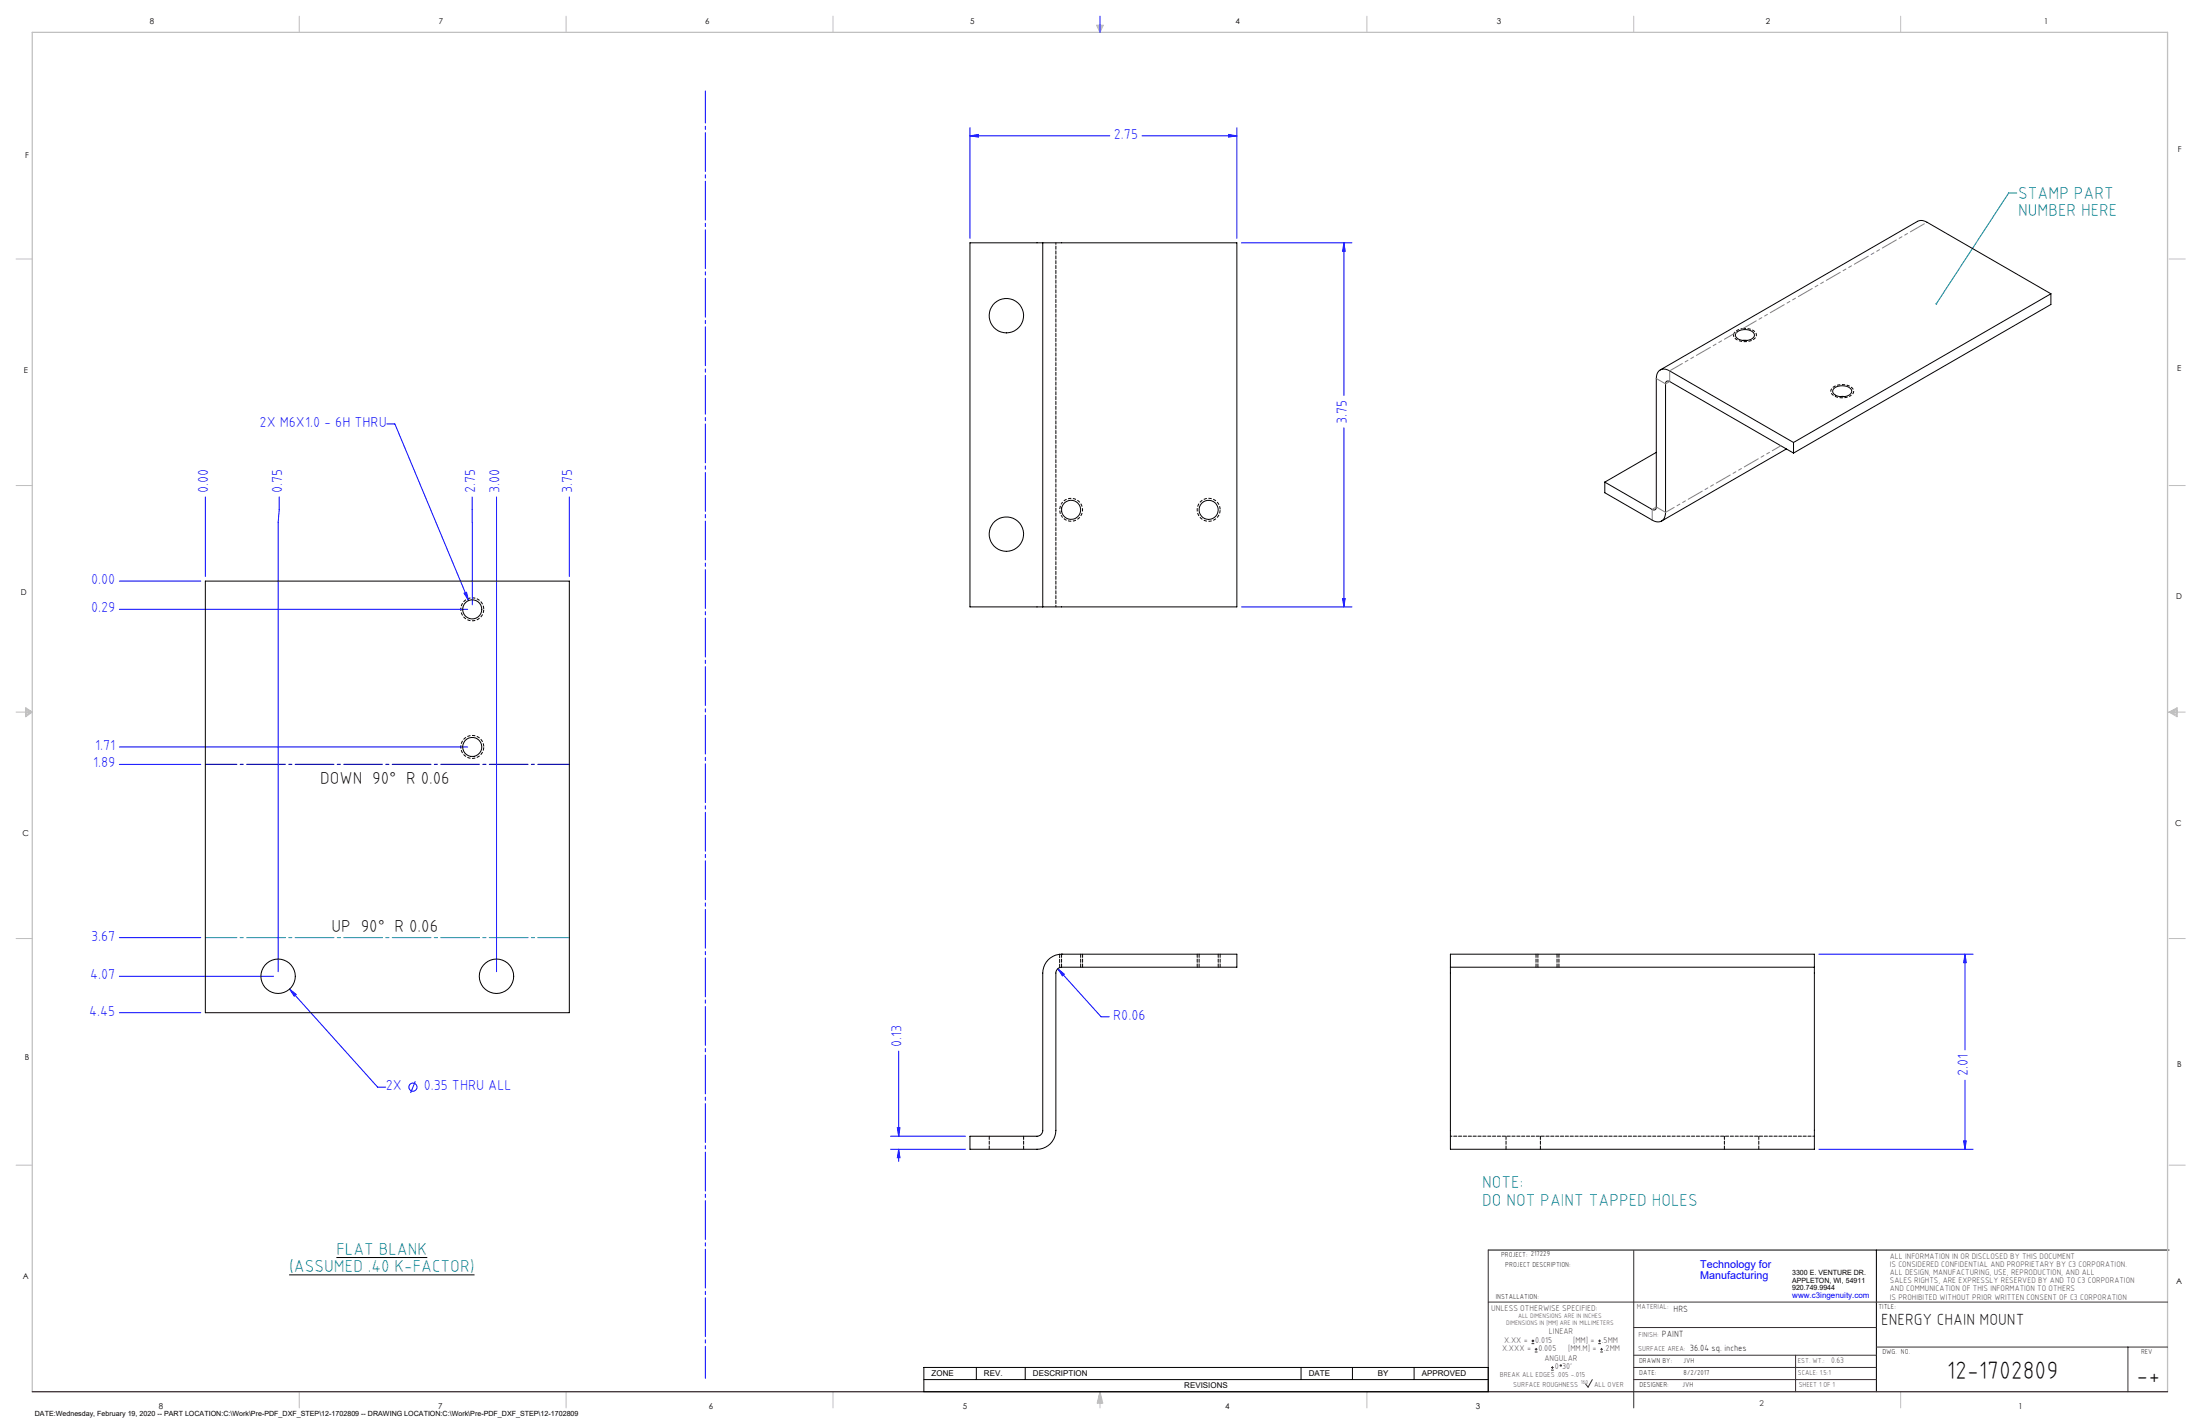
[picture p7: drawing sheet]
<svg xmlns="http://www.w3.org/2000/svg" width="864mm" height="559mm" viewBox="0 0 864 559" stroke-linecap="round" stroke-linejoin="round" font-family="sans-serif">
<path d="M132 493.5h35.7M584.2 490.5h267.3M736.6 490.5v55.6M113.5 500.3h72.8M362.7 536.6h221.5v9.5h-221.5zM383.3 536.6v4.8M402.4 536.6v4.8M510.7 536.6v4.8M530.9 536.6v4.8M555.1 536.6v4.8M362.7 541.4h221.5" fill="none" stroke="#000" stroke-width=".39"/>
<g fill="none" stroke="#c0c0c0" stroke-width=".39">
<path d="M117.5 6.4v6.3M222.2 6.4v6.3M327 6.4v6.3M430.4 9.9h2.7l-1.3 2.8zM430.9 9.9l.9 2.8M431.2 9.9l.6 2.8M432.1 9.9l-.3 2.8M432.6 9.9l-.8 2.8M536.6 6.4v6.3M641.3 6.4v6.3M746.1 6.4v6.3M6.3 101.6h6.4"/>
<path d="M851.5 101.6h6.3M6.3 190.5h6.4M851.5 190.5h6.3M6.3 279.4h6.4M10.1 277.7l2.6 1.7-2.6 1.9zM10.1 278.2l2.6 1.2M10.1 278.8l2.6 .6M12.7 279.4l-2.6 1.2M12.7 279.4l-2.6 .5M851.5 279.4h6.3M851.5 279.4l3.1 .5M851.5 279.4l3.1 1.2"/>
<path d="M851.5 279.4l3.1-1.7v3.6zM854.6 278.8l-3.1 .6M854.6 278.2l-3.1 1.2M6.3 368.3h6.4M851.5 368.3h6.3M6.3 457.2h6.4M851.5 457.2h6.3M117.5 546.1v6.4M222.2 546.1v6.4M327 546.1v6.4M431.8 546.1v6.4M431.8 546.1l1.1 4.5h-2.2z"/>
<path d="M431.8 546.1l.6 4.5M431.8 546.1l-.9 4.5M431.8 546.1l-.4 4.5M431.8 546.1l.3 4.5M536.6 546.1v6.4M746.1 546.1v6.4"/>
</g>
<path d="M12.7 546.1v-533.4h838.2v533.4" fill="none" stroke="#c0c0c0" stroke-width=".5"/>
<g fill="none" stroke="#00f" stroke-width=".39">
<path d="M431.8 6.4v6.3M380.8 53.3l3.3-.5v1zM380.8 50.1v43.4M380.8 53.3h54.8M448.3 53.3h37.2M482.2 52.8l3.3 .5-3.3 .5zM485.5 50.1v43.4M487.3 95.3h43.4M527.5 95.3l.5 3.3h-1zM527.5 95.3v59.9M151.8 166.4h3.2l28.9 69.3M527.5 167.9v70.3"/>
<path d="M80.6 195v31.2M109.6 195v5l-.4 5v176.3M185.3 195l.1 42.3M194.9 195v186.3M223.5 195v31.2M46.8 228h32M46.8 239.1h136.8M182.2 232.8l.9-.4 .8 3.3zM487.3 238.2h43.4M527 234.9h1l-.5 3.3zM46.8 300h32M46.8 293.1h136.8"/>
<path d="M46.8 367.9h32M714 374.4h60.5M771.3 374.4l.5 3.4h-1zM771.3 374.4v37.6M46.8 383.1h60.6M46.8 397.4h32M113.7 388.1l2.6 2.1-.8 .7zM113.7 388.1l34.5 38.5h3.2M415.2 380.2l2.6 2.1-.7 .6zM415.2 380.2l17 18.8h3.2M352.8 412.5v33.4M163 424.4l-1.8 4.5"/>
<path d="M771.3 423.9v27.1M349.6 451h29.4M349.6 445.9h29.4M352.2 442.6h1.1l-.5 3.3zM352.8 451l.5 3.3h-1.1zM352.8 451v4.8M714 451h60.5M770.8 447.7h1l-.5 3.3z"/>
<circle cx="162.1" cy="426.6" r="1.59"/>
</g>
<path d="M584.2 490.5v55.6M641.3 490.7v61.8M584.2 511h266.7M641.3 520.9h95.3M641.3 531.8h95.3M641.3 536.6h95.3M704.8 531.8v14.3M736.6 528.6h114.3M835.3 528.6v17.5M625.1 541.4l-1.7 2.9-1-1.2M641.3 541.4h95.3" fill="none" stroke="#382c30" stroke-width=".39"/>
<path d="M12.7 546.1h838.2" fill="none" stroke="#382c30" stroke-width=".5"/>
<path d="M479 200.1a4.5 4.5 0 0 0-6.7-4 4.5 4.5 0 0 0-.3 7.7 4.5 4.5 0 0 0 6.9-3.4l.1-.3M189.9 239.1a4.5 4.5 0 0 1-6.7 4 4.5 4.5 0 0 1-.2-7.8 4.5 4.5 0 0 1 6.9 3.5v.3M189.9 293.1a4.5 4.5 0 0 1-6.7 4 4.5 4.5 0 0 1-.2-7.8 4.5 4.5 0 0 1 6.9 3.5v.3" fill="none" stroke="#000" stroke-width=".39" stroke-dasharray="1.3 .6" stroke-dashoffset="-.2" stroke-linecap="butt"/>
<path d="M726.3 155.4a6.1 6.1 0 0 1-7.5-1.2 2.26 2.26 0 0 1 1.9-2.9 6 6 0 0 1 6.8 1.5 1.9 1.9 0 0 1-1.2 2.6M416.8 197.5a4.5 4.5 0 0 1 6.6-.8 4.5 4.5 0 0 1 0 6.7 4.5 4.5 0 0 1-6.6-.8" fill="none" stroke="#000" stroke-width=".39" stroke-dasharray="1.3 .6" stroke-dashoffset=".7" stroke-linecap="butt"/>
<path d="M416.8 202.6a4.5 4.5 0 0 1 0-5.1" fill="none" stroke="#000" stroke-width=".39" stroke-dasharray="1.3 .6" stroke-dashoffset=".8" stroke-linecap="butt"/>
<path d="M684.2 128.9a4.5 4.5 0 0 1 5.3 2.4 3.9 3.9 0 0 1-4.8 2.8l-1.8-.3a2.53 2.53 0 0 1-2.4-2.8" fill="none" stroke="#000" stroke-width=".39" stroke-dasharray="1.3 .6" stroke-dashoffset=".1" stroke-linecap="butt"/>
<path d="M680.5 131a4.4 4.4 0 0 1 3.7-2.1" fill="none" stroke="#000" stroke-width=".39" stroke-dasharray="1.3 .6" stroke-dashoffset=".3" stroke-linecap="butt"/>
<path d="M416 374.4v.1M425 379.5v-5.1M470 374.4v5.1M479 379.5v-5.1M603 374.4v5.1M612 379.5v-5.1" fill="none" stroke="#000" stroke-width=".39" stroke-dasharray="1.3 .6"/>
<path d="M416 374.5v5.2" fill="none" stroke="#000" stroke-width=".39" stroke-dasharray="1.3 .6" stroke-dashoffset="-.1"/>
<path d="M791.7 75.7h-3.2l-28.4 43.5" fill="none" stroke="#008080" stroke-width=".39"/>
<path d="M80.6 299.9h142.9" fill="none" stroke="#0000a0" stroke-width=".39" stroke-dasharray="15.2 1.3 1.3 1.3" stroke-dashoffset="2.9"/>
<path d="M223.5 367.9h-142.9" fill="none" stroke="#0080c0" stroke-width=".39" stroke-dasharray="15.2 1.3 1.3 1.3" stroke-dashoffset="2.9"/>
<path d="M276.9 35.7v505.2" fill="none" stroke="#00f" stroke-width=".39" stroke-dasharray="15.2 1.3 1.3 1.3" stroke-dashoffset="2.7"/>
<path d="M759.9 118.9a.34 .34 0 0 1 .5 .3 .34 .34 0 0 1-.5 .3z" fill="#008080"/>
<g fill="#00f">
<path d="M113.7 388.1l1.8 2.8 .8-.7zM182.2 232.8l1.7 2.9-.8-3.3zM415.2 380.2l1.9 2.7 .7-.6zM380.8 53.3l3.3-.5v1zM482.2 52.8l3.3 .5-3.3 .5z"/>
<path d="M527 234.9h1l-.5 3.3zM527.5 95.3l.5 3.3h-1z"/>
<path d="M352.8 451l.5 3.3h-1.1zM352.2 442.6h1.1l-.5 3.3z"/>
<path d="M771.3 374.4l.5 3.4h-1zM770.8 447.7h1l-.5 3.3z"/>
</g>
<g fill="none" stroke="#000" stroke-width=".39">
<path d="M409.3 95.3h76.2v142.9h-76.2M409.3 95.3h-28.5v142.9h28.5M409.3 95.3v142.9M805.1 115.3l-48.7-28.1a3.8 3.8 0 0 0-3.7-.3l-101 58.3M805.1 115.3v4.2l-101.1 58.3M805.1 115.3l-101.1 58.3M681.9 130.2a4.9 4.9 0 0 1 6.7 .9 2.07 2.07 0 0 1-2 2.3 4.8 4.8 0 0 1-5.2-1.3 1.42 1.42 0 0 1 .5-1.9zM684 133.6h1.9M719.9 152.5a5.1 5.1 0 0 1 6.9 .5 2.66 2.66 0 0 1-3.4 2.7 3.2 3.2 0 0 1-4-2.3zM722.2 155.6h1.9M650.2 177.5l-20.2 11.7M701.3 176.2l-49 28.3"/>
<path d="M704 173.6l-48.6-28a3.2 3.2 0 0 0-3.7-.4 3.2 3.2 0 0 0-1.5 3.4v50.4a.99 .99 0 0 1-.5 1 .99 .99 0 0 1-1.2-.1l-18.5-10.7M704 177.8l-48.6-28.1a.99 .99 0 0 0-1.1-.1 .99 .99 0 0 0-.5 1.1v50.4a3.2 3.2 0 0 1-1.5 3.4 3.2 3.2 0 0 1-3.8-.4l-18.5-10.7v-4.2M704 173.6v4.2M80.6 228h142.9v169.4h-142.9zM411.5 376.6a7.5 7.5 0 0 1 5.2-2.2h68.8v5.2h-68.8a2.29 2.29 0 0 0-2.2 2.2v61.8a7.4 7.4 0 0 1-7.4 7.4h-26.3v-5.1h26.3a2.29 2.29 0 0 0 2.2-2.3v-61.8a7.7 7.7 0 0 1 2.2-5.2zM569.3 379.6v71.4h142.9v-71.4M569.3 379.6h142.9M569.3 379.6v-5.2h142.9v5.2"/>
<circle cx="395.1" cy="123.9" r="6.7"/>
<circle cx="395.1" cy="209.6" r="6.7"/>
<circle cx="420.4" cy="200.1" r="3.8"/>
<circle cx="474.4" cy="200.1" r="3.7"/>
<circle cx="185.4" cy="239.1" r="3.7"/>
<circle cx="185.4" cy="293.1" r="3.7"/>
<circle cx="109.2" cy="383.1" r="6.7"/>
<circle cx="194.9" cy="383.1" r="6.7"/>
</g>
<g fill="none" stroke="#000" stroke-width=".39" stroke-dasharray="1.3 .6">
<path d="M416.7 374.4v5.1M416.8 374.4h.1M424.2 379.5v-5.1M470.7 374.4v5.1M478.2 379.5v-5.1M603.7 374.4v5.1M611.2 379.5v-5.1M388.3 445.9v5.1M401.8 451v-5.1M591.2 445.9v5.1M604.7 451v-5.1M676.9 445.9v5.1"/>
<path d="M690.4 451v-5.1"/>
</g>
<path d="M414.5 238.2v-142.9M569.4 445.9h142.8" fill="none" stroke="#000" stroke-width=".39" stroke-dasharray="1.3 .6" stroke-dashoffset=".6"/>
<path d="M682.8 129.7l73.7-42.5" fill="none" stroke="#808080" stroke-width=".39" stroke-dasharray="6.3 1.3 1.3 1.3 1.3 1.3" stroke-dashoffset="-1.2"/>
<path d="M655.4 145.5l26.5-15.3" fill="none" stroke="#808080" stroke-width=".39" stroke-dasharray="6.3 1.3 1.3 1.3 1.3 1.3" stroke-dashoffset=".6"/>
<path d="M653.8 150.6l-3.6-2.1M653.8 150.6l1.6-.9M655.4 145.5v4.2M648.6 199.9l1.6-.9M650.2 199l3.6 2.1M648.6 204.1v-4.2" fill="none" stroke="#808080" stroke-width=".39" stroke-dasharray="6.3 1.3 1.3 1.3 1.3 1.3"/>
<path d="M653.8 201.1l45.3-26.2" fill="none" stroke="#808080" stroke-width=".39" stroke-dasharray="6.3 1.3 1.3 1.3 1.3 1.3" stroke-dashoffset="2.4"/>
<g fill="none" stroke="#382c30" stroke-width=".39">
<path d="M601.2 527.3h1.1M601.2 526.2h1.1M601.7 525.7v1M602.5 530.5h1M602.5 529.5h1M603 529v1M608.9 537.7h1M608.9 536.6h1M609.4 536.1v1.1M627.4 527.3h1M627.4 526.2h1M627.9 525.7v1"/>
<path d="M628.2 530.5h1M628.2 529.5h1M628.7 529v1"/>
<circle cx="612.7" cy="535.9" r=".27"/>
</g>
<g font-size="9.9">
<text x="764.2" y="541.1">12-1702809</text>
<text x="838.7" y="543.2">-+</text>
</g>
<g font-size="6.8" fill="#008080">
<text x="792.2" y="78.1">STAMP PART</text>
<text x="792.2" y="84.9">NUMBER HERE</text>
<text x="581.8" y="466.3">NOTE:</text>
<text x="581.8" y="473.1">DO NOT PAINT TAPPED HOLES</text>
<text x="132" y="492.5">FLAT BLANK</text>
<text x="113.5" y="499.3">(ASSUMED .40 K-FACTOR)</text>
</g>
<g font-size="6.8">
<text x="125.6" y="307.8">DOWN 90° R 0.06</text>
<text x="130.2" y="365.8">UP 90° R 0.06</text>
</g>
<text font-size="6.3" x="738.4" y="519.9">ENERGY CHAIN MOUNT</text>
<g font-size="5.7" fill="#00f">
<text x="437.2" y="54.4">2.75</text>
<text x="101.9" y="167.5">2X M6X1.0 - 6H THRU</text>
<text x="528.7" y="166.3" transform="rotate(-90 528.7 166.3)">3.75</text>
<text x="81.7" y="193.4" transform="rotate(-90 81.7 193.4)">0.00</text>
<text x="110.8" y="193.4" transform="rotate(-90 110.8 193.4)">0.75</text>
<text x="186.5" y="193.4" transform="rotate(-90 186.5 193.4)">2.75</text>
<text x="196.1" y="193.4" transform="rotate(-90 196.1 193.4)">3.00</text>
<text x="224.6" y="193.4" transform="rotate(-90 224.6 193.4)">3.75</text>
<text x="35.8" y="229.1">0.00</text>
<text x="35.8" y="240.2">0.29</text>
<text x="37.4" y="294.2">1.71</text>
<text x="36.6" y="301.1">1.89</text>
<text x="35.8" y="369.1">3.67</text>
<text x="35.4" y="384.2">4.07</text>
<text x="35" y="398.5">4.45</text>
<text x="437" y="400.1">R0.06</text>
<text x="353.9" y="410.9" transform="rotate(-90 353.9 410.9)">0.13</text>
<text x="772.5" y="422.3" transform="rotate(-90 772.5 422.3)">2.01</text>
<text x="151.4" y="427.7">2X</text>
<text x="166.3" y="427.7">0.35 THRU ALL</text>
</g>
<g font-size="4.2" fill="#00f">
<text x="667.4" y="497.7">Technology for</text>
<text x="667.4" y="502">Manufacturing</text>
</g>
<g font-size="3.5">
<text x="657" y="514.9">HRS</text>
<text x="652.4" y="524.7">PAINT</text>
<text x="663.3" y="530.1">36.04 sq. inches</text>
</g>
<g font-size="3.3" fill="#382c30">
<text x="585.4" y="514.4">UNLESS OTHERWISE SPECIFIED:</text>
<text x="590.4" y="526.8">X.XX =</text>
<text x="602.6" y="526.8">0.015</text>
<text x="608" y="523.6">LINEAR</text>
<text x="617.5" y="526.8">[MM] =</text>
<text x="628.8" y="526.8">.5MM</text>
<text x="589.6" y="530.1">X.XXX =</text>
<text x="603.9" y="530.1">0.005</text>
<text x="606.3" y="534">ANGULAR</text>
<text x="615.5" y="530.1">[MM.M] =</text>
<text x="629.6" y="530.1">.2MM</text>
<text x="610.3" y="537.3">0</text>
<text x="613.2" y="537.3">30'</text>
</g>
<g font-size="3.2">
<text x="58.8" y="9.6">8</text>
<text x="172.3" y="9.5">7</text>
<text x="276.8" y="9.5">6</text>
<text x="380.9" y="9.6">5</text>
<text x="485" y="9.5">4</text>
<text x="587.5" y="9.5">3</text>
<text x="693.1" y="9.5">2</text>
<text x="802.4" y="9.5">1</text>
<text x="854.9" y="59.8">F</text>
<text x="9.9" y="62">F</text>
<text x="9.3" y="146.5">E</text>
<text x="854.7" y="145.5">E</text>
<text x="8.2" y="233.6">D</text>
<text x="854.3" y="234.9">D</text>
<text x="8.9" y="328.1">C</text>
<text x="853.9" y="324.1">C</text>
<text x="9.7" y="415.8">B</text>
<text x="854.6" y="418.6">B</text>
<text x="9" y="502">A</text>
<text x="854.3" y="503.9">A</text>
<text x="62.3" y="552.9">8</text>
<text x="172" y="552.9">7</text>
<text x="278.3" y="552.9">6</text>
<text x="377.9" y="552.8">5</text>
<text x="481" y="552.8">4</text>
<text x="579.3" y="552.8">3</text>
<text x="792.4" y="552.8">1</text>
</g>
<g font-size="3.2" fill="#382c30">
<text x="741.9" y="494.1">ALL INFORMATION IN OR DISCLOSED BY THIS DOCUMENT</text>
<text x="741.9" y="497.3">IS CONSIDERED CONFIDENTIAL AND PROPRIETARY BY C3 CORPORATION.</text>
<text x="741.9" y="500.4">ALL DESIGN, MANUFACTURING, USE, REPRODUCTION, AND ALL</text>
<text x="741.9" y="503.6">SALES RIGHTS, ARE EXPRESSLY RESERVED BY AND TO C3 CORPORATION</text>
<text x="741.9" y="506.8">AND COMMUNICATION OF THIS INFORMATION TO OTHERS</text>
<text x="741.9" y="510">IS PROHIBITED WITHOUT PRIOR WRITTEN CONSENT OF C3 CORPORATION</text>
<text x="718.8" y="534.7">0.63</text>
<text x="690.7" y="551.6">2</text>
</g>
<text font-size="3.1" fill="#00f" x="703.5" y="509.2">www.c3ingenuity.com</text>
<g font-size="3.1">
<text x="365.7" y="540">ZONE</text>
<text x="386.3" y="540">REV.</text>
<text x="405.5" y="540">DESCRIPTION</text>
<text x="464.9" y="544.8">REVISIONS</text>
<text x="513.7" y="540">DATE</text>
<text x="540.9" y="540">BY</text>
<text x="558.1" y="540">APPROVED</text>
</g>
<g font-size="2.8">
<text x="589.2" y="493.3">PROJECT: 217229</text>
<text x="590.9" y="497.3">PROJECT DESCRIPTION:</text>
<text x="703.5" y="500.5">3300 E. VENTURE DR.</text>
<text x="703.5" y="503.3">APPLETON, WI, 54911</text>
<text x="587.1" y="509.6">INSTALLATION:</text>
<text x="703.5" y="506.2">920.749.9944</text>
<text x="737.3" y="513.8">TITLE:</text>
<text x="738.9" y="531.5">DWG. NO.</text>
<text x="840.5" y="531.3">REV</text>
<text x="643.4" y="534.9">DRAWN BY:</text>
<text x="643.5" y="539.7">DATE:</text>
<text x="660.7" y="534.7">JVH</text>
<text x="660.9" y="539.6">8/2/2017</text>
<text x="643.6" y="544.4">DESIGNER:</text>
<text x="660.3" y="544.3">JVH</text>
<text x="13.7" y="555.5">DATE:Wednesday, February 19, 2020 -- PART LOCATION:C:\Work\Pre-PDF_DXF_STEP\12-1702809 -- DRAWING LOCATION:C:\Work\Pre-PDF_DXF_STEP\12-1702809</text>
</g>
<g font-size="2.8" fill="#382c30">
<text x="642.6" y="513.8">MATERIAL:</text>
<text x="643.2" y="524.8">FINISH:</text>
<text x="643.1" y="530.1">SURFACE AREA:</text>
<text x="705.7" y="534.7">EST. WT.:</text>
<text x="705.7" y="539.7">SCALE: 1.5:1</text>
<text x="588.8" y="540.5">BREAK ALL EDGES .005 -.015</text>
<text x="594" y="544.2">SURFACE ROUGHNESS</text>
<text x="625.8" y="544.2">ALL OVER</text>
<text x="706.1" y="544.4">SHEET 1 OF 1</text>
</g>
<g font-size="2.5" fill="#382c30">
<text x="591.2" y="520.1">DIMENSIONS IN [MM] ARE IN MILLIMETERS</text>
<text x="595.9" y="517.3">ALL DIMENSIONS ARE IN INCHES</text>
</g>
<text font-size="2.2" fill="#382c30" x="620.6" y="542.9">160</text>
</svg>
